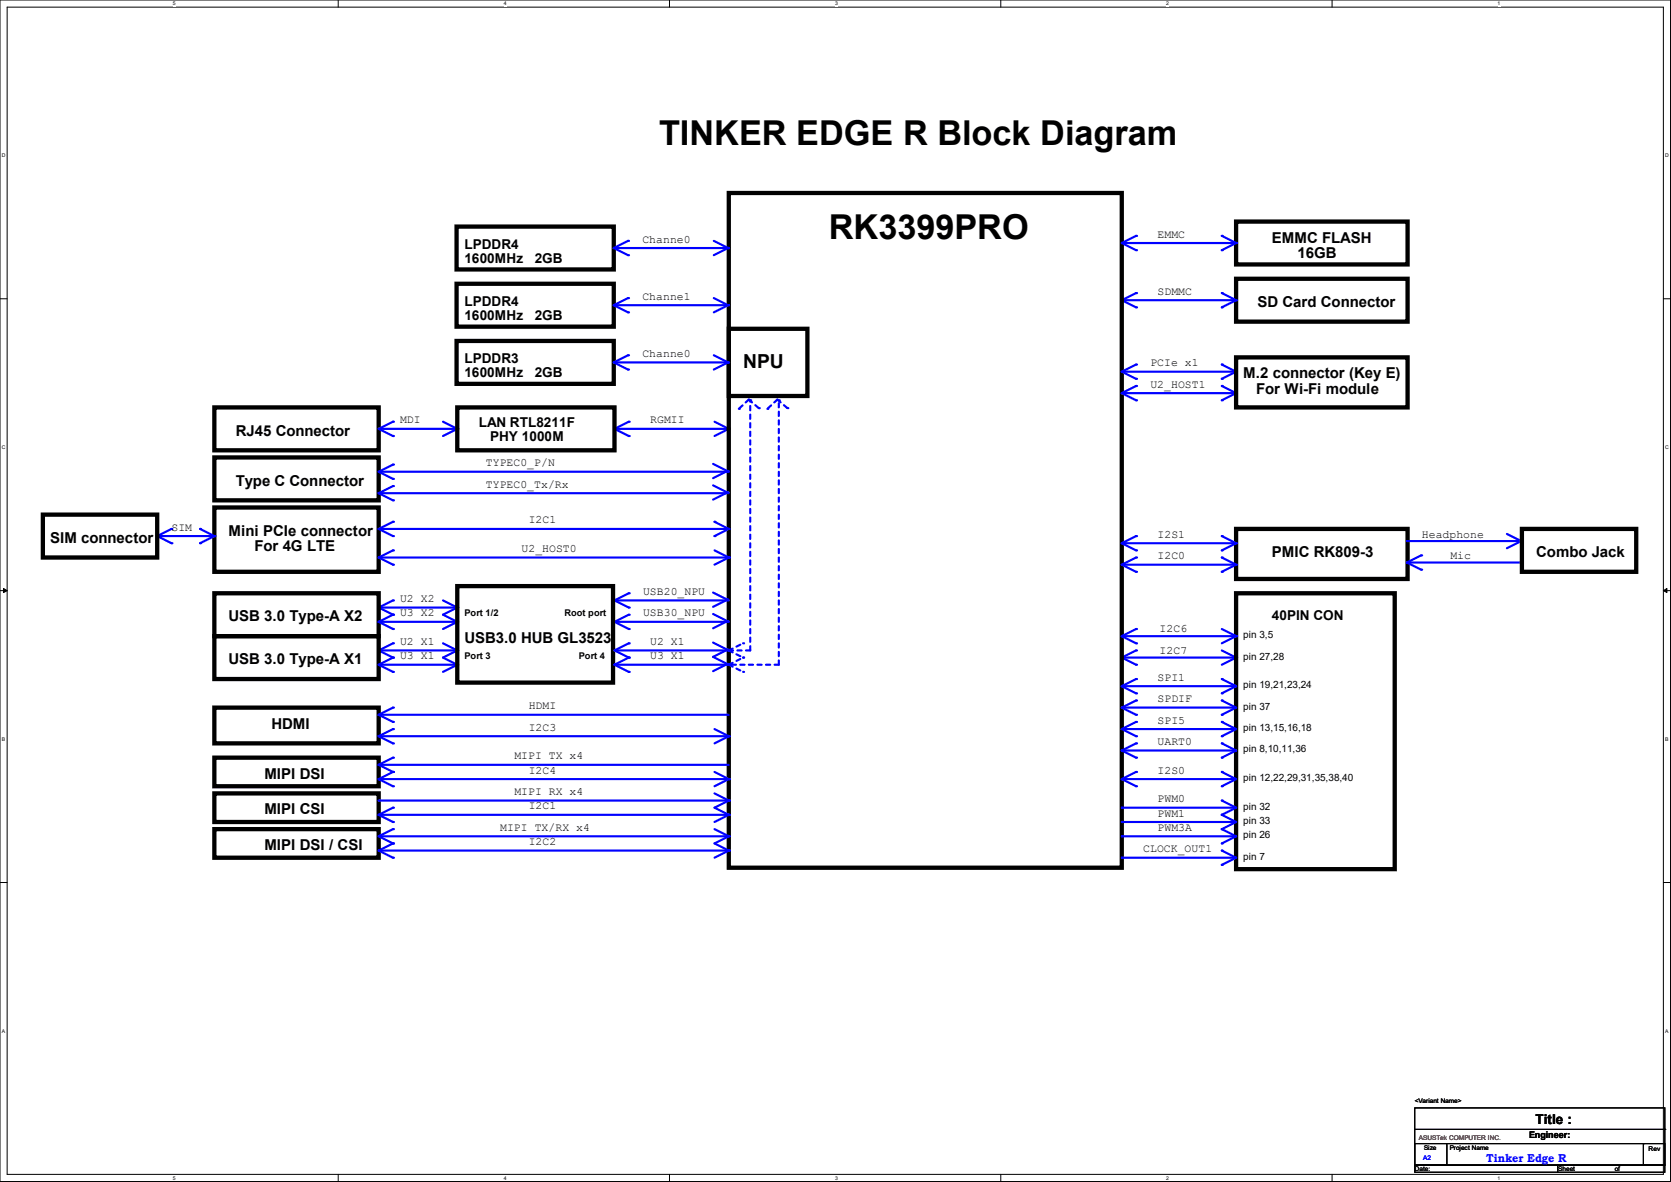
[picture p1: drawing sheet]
<svg xmlns="http://www.w3.org/2000/svg" width="297mm" height="210mm" viewBox="0 0 297 210" stroke-linecap="round" stroke-linejoin="round" font-family="sans-serif">
<path d="M0 0h296.9v209.9h-296.9zM1.3 1.3h294.4v207.4h-294.4z" fill="none" stroke="#000" stroke-width=".18"/>
<g fill="#fff">
<path d="M30.7 .1h.5v1h-.5z"/>
<path d="M30.7 208.8h.5v1h-.5z"/>
</g>
<path d="M60.1 0v1.3M60.1 208.7v1.2" fill="none" stroke="#000" stroke-width=".18"/>
<g fill="#fff">
<path d="M89.5 .1h.5v1h-.5z"/>
<path d="M89.5 208.8h.5v1h-.5z"/>
</g>
<path d="M119 0v1.3M119 208.7v1.2" fill="none" stroke="#000" stroke-width=".18"/>
<g fill="#fff">
<path d="M148.4 .1h.5v1h-.5z"/>
<path d="M148.4 208.8h.5v1h-.5z"/>
</g>
<path d="M177.9 0v1.3M177.9 208.7v1.2" fill="none" stroke="#000" stroke-width=".18"/>
<g fill="#fff">
<path d="M207.3 .1h.5v1h-.5z"/>
<path d="M207.3 208.8h.5v1h-.5z"/>
</g>
<path d="M236.8 0v1.3M236.8 208.7v1.2" fill="none" stroke="#000" stroke-width=".18"/>
<g fill="#fff">
<path d="M266.2 .1h.5v1h-.5z"/>
<path d="M266.2 208.8h.5v1h-.5z"/>
<path d="M.3 27.2h.7v1h-.7z"/>
<path d="M296 27.2h.6v1h-.6z"/>
<path d="M.3 79h.7v1h-.7z"/>
<path d="M296 79h.6v1h-.6z"/>
</g>
<path d="M0 53.1h1.3M295.7 53.1h1.2" fill="none" stroke="#000" stroke-width=".18"/>
<g fill="#fff">
<path d="M.3 130.9h.6v1h-.6z"/>
<path d="M296 130.9h.6v1h-.6z"/>
</g>
<path d="M0 104.9h1.3M295.7 104.9h1.2" fill="none" stroke="#000" stroke-width=".18"/>
<path d="M.6 104.6l.7 .3-.7 .4zM295.7 104.9l.6-.3v.7z" fill="#000" stroke="#000" stroke-width=".18"/>
<g fill="#fff">
<path d="M.3 182.7h.6v1h-.6z"/>
<path d="M296 182.7h.5v1h-.5z"/>
</g>
<path d="M0 156.8h1.3M295.7 156.8h1.2" fill="none" stroke="#000" stroke-width=".18"/>
<path d="M219.7 49.5h30.5v7.7h-30.5z" fill="none" stroke="#000" stroke-width=".76"/>
<path d="M199.4 53.3h20.3" fill="none" stroke="#00f" stroke-width=".38"/>
<circle cx="219.7" cy="53.3" r=".19" fill="#00f"/>
<path d="M199.4 53.3l2.5 1.3" fill="none" stroke="#00f" stroke-width=".38"/>
<circle cx="201.9" cy="54.6" r=".19" fill="#00f"/>
<path d="M201.9 52.1l-2.5 1.2" fill="none" stroke="#00f" stroke-width=".38"/>
<circle cx="201.9" cy="52.1" r=".19" fill="#00f"/>
<path d="M217.2 52.1l2.5 1.2" fill="none" stroke="#00f" stroke-width=".38"/>
<circle cx="217.2" cy="52.1" r=".19" fill="#00f"/>
<path d="M219.7 53.3l-2.5 1.3" fill="none" stroke="#00f" stroke-width=".38"/>
<circle cx="217.2" cy="54.6" r=".19" fill="#00f"/>
<path d="M199.4 116.8h20.3" fill="none" stroke="#00f" stroke-width=".38"/>
<circle cx="199.4" cy="116.8" r=".19" fill="#00f"/>
<path d="M219.7 116.8l-2.5 1.3" fill="none" stroke="#00f" stroke-width=".38"/>
<circle cx="219.7" cy="116.8" r=".19" fill="#00f"/>
<path d="M217.2 115.6l2.5 1.2" fill="none" stroke="#00f" stroke-width=".38"/>
<circle cx="219.7" cy="116.8" r=".19" fill="#00f"/>
<path d="M201.9 115.6l-2.5 1.2" fill="none" stroke="#00f" stroke-width=".38"/>
<circle cx="201.9" cy="115.6" r=".19" fill="#00f"/>
<path d="M199.4 116.8l2.5 1.3" fill="none" stroke="#00f" stroke-width=".38"/>
<circle cx="201.9" cy="118.1" r=".19" fill="#00f"/>
<path d="M129.5 58.4h14v12h-14z" fill="none" stroke="#000" stroke-width=".76"/>
<path d="M109.2 76.2h20.3" fill="none" stroke="#00f" stroke-width=".38"/>
<circle cx="109.2" cy="76.2" r=".19" fill="#00f"/>
<path d="M129.5 76.2l-2.5 1.3" fill="none" stroke="#00f" stroke-width=".38"/>
<circle cx="129.5" cy="76.2" r=".19" fill="#00f"/>
<path d="M127 74.9l2.5 1.3" fill="none" stroke="#00f" stroke-width=".38"/>
<circle cx="129.5" cy="76.2" r=".19" fill="#00f"/>
<path d="M111.8 74.9l-2.6 1.3" fill="none" stroke="#00f" stroke-width=".38"/>
<circle cx="111.8" cy="74.9" r=".19" fill="#00f"/>
<path d="M109.2 76.2l2.6 1.3" fill="none" stroke="#00f" stroke-width=".38"/>
<circle cx="111.8" cy="77.5" r=".19" fill="#00f"/>
<path d="M67.3 76.2h14" fill="none" stroke="#00f" stroke-width=".38"/>
<circle cx="67.3" cy="76.2" r=".19" fill="#00f"/>
<path d="M81.3 76.2l-2.6 1.3" fill="none" stroke="#00f" stroke-width=".38"/>
<circle cx="81.3" cy="76.2" r=".19" fill="#00f"/>
<path d="M78.7 74.9l2.6 1.3" fill="none" stroke="#00f" stroke-width=".38"/>
<circle cx="81.3" cy="76.2" r=".19" fill="#00f"/>
<path d="M81.2 60.6h27.9v7.6h-27.9z" fill="none" stroke="#000" stroke-width=".76"/>
<path d="M109.1 64.4l2.5 1.3" fill="none" stroke="#00f" stroke-width=".38"/>
<circle cx="111.6" cy="65.7" r=".19" fill="#00f"/>
<path d="M111.6 63.1l-2.5 1.3" fill="none" stroke="#00f" stroke-width=".38"/>
<circle cx="111.6" cy="63.1" r=".19" fill="#00f"/>
<path d="M109.1 64.4h20.3" fill="none" stroke="#00f" stroke-width=".38"/>
<circle cx="129.4" cy="64.4" r=".19" fill="#00f"/>
<path d="M81.2 50.4h27.9v7.6h-27.9z" fill="none" stroke="#000" stroke-width=".76"/>
<path d="M109.1 54.2l2.5 1.3" fill="none" stroke="#00f" stroke-width=".38"/>
<circle cx="111.6" cy="55.5" r=".19" fill="#00f"/>
<path d="M111.6 53l-2.5 1.2" fill="none" stroke="#00f" stroke-width=".38"/>
<circle cx="111.6" cy="53" r=".19" fill="#00f"/>
<path d="M109.1 54.2h20.3" fill="none" stroke="#00f" stroke-width=".38"/>
<circle cx="129.4" cy="54.2" r=".19" fill="#00f"/>
<path d="M129.5 34.3h69.9v119.9h-69.9zM81.2 40.3h27.9v7.6h-27.9zM38.1 81.3h29.2v7.6h-29.2zM38.1 90.2h29.2v11.4h-29.2z" fill="none" stroke="#000" stroke-width=".76"/>
<path d="M67.3 94h62.2" fill="none" stroke="#00f" stroke-width=".38"/>
<circle cx="129.5" cy="94" r=".19" fill="#00f"/>
<path d="M67.3 94l2.5 1.3" fill="none" stroke="#00f" stroke-width=".38"/>
<circle cx="69.8" cy="95.3" r=".19" fill="#00f"/>
<path d="M69.8 92.7l-2.5 1.3" fill="none" stroke="#00f" stroke-width=".38"/>
<circle cx="69.8" cy="92.7" r=".19" fill="#00f"/>
<path d="M127 92.7l2.5 1.3" fill="none" stroke="#00f" stroke-width=".38"/>
<circle cx="127" cy="92.7" r=".19" fill="#00f"/>
<path d="M129.5 94l-2.5 1.3" fill="none" stroke="#00f" stroke-width=".38"/>
<circle cx="127" cy="95.3" r=".19" fill="#00f"/>
<path d="M219.7 105.4h28.2v49h-28.2z" fill="none" stroke="#000" stroke-width=".76"/>
<path d="M199.4 113h20.3" fill="none" stroke="#00f" stroke-width=".38"/>
<circle cx="199.4" cy="113" r=".19" fill="#00f"/>
<path d="M219.7 113l-2.5 1.3" fill="none" stroke="#00f" stroke-width=".38"/>
<circle cx="219.7" cy="113" r=".19" fill="#00f"/>
<path d="M217.2 111.8l2.5 1.2" fill="none" stroke="#00f" stroke-width=".38"/>
<circle cx="219.7" cy="113" r=".19" fill="#00f"/>
<path d="M201.9 111.8l-2.5 1.2" fill="none" stroke="#00f" stroke-width=".38"/>
<circle cx="201.9" cy="111.8" r=".19" fill="#00f"/>
<path d="M199.4 113l2.5 1.3" fill="none" stroke="#00f" stroke-width=".38"/>
<circle cx="201.9" cy="114.3" r=".19" fill="#00f"/>
<path d="M38.1 72.4h29.2v7.6h-29.2zM81.3 72.4h27.9v7.6h-27.9z" fill="none" stroke="#000" stroke-width=".76"/>
<path d="M67.3 76.2l2.5 1.3" fill="none" stroke="#00f" stroke-width=".38"/>
<circle cx="69.8" cy="77.5" r=".19" fill="#00f"/>
<path d="M69.8 74.9l-2.5 1.3" fill="none" stroke="#00f" stroke-width=".38"/>
<circle cx="69.8" cy="74.9" r=".19" fill="#00f"/>
<path d="M126.9 53l2.5 1.2" fill="none" stroke="#00f" stroke-width=".38"/>
<circle cx="129.4" cy="54.2" r=".19" fill="#00f"/>
<path d="M126.9 63.1l2.5 1.3" fill="none" stroke="#00f" stroke-width=".38"/>
<circle cx="129.4" cy="64.4" r=".19" fill="#00f"/>
<path d="M129.4 54.2l-2.5 1.3" fill="none" stroke="#00f" stroke-width=".38"/>
<circle cx="129.4" cy="54.2" r=".19" fill="#00f"/>
<path d="M129.4 64.4l-2.5 1.3" fill="none" stroke="#00f" stroke-width=".38"/>
<circle cx="129.4" cy="64.4" r=".19" fill="#00f"/>
<path d="M219.7 39.4h30.5v7.6h-30.5z" fill="none" stroke="#000" stroke-width=".76"/>
<path d="M199.4 43.2h20.3" fill="none" stroke="#00f" stroke-width=".38"/>
<circle cx="219.7" cy="43.2" r=".19" fill="#00f"/>
<path d="M199.4 43.2l2.5 1.3" fill="none" stroke="#00f" stroke-width=".38"/>
<circle cx="201.9" cy="44.5" r=".19" fill="#00f"/>
<path d="M201.9 41.9l-2.5 1.3" fill="none" stroke="#00f" stroke-width=".38"/>
<circle cx="201.9" cy="41.9" r=".19" fill="#00f"/>
<path d="M217.2 41.9l2.5 1.3" fill="none" stroke="#00f" stroke-width=".38"/>
<circle cx="217.2" cy="41.9" r=".19" fill="#00f"/>
<path d="M219.7 43.2l-2.5 1.3" fill="none" stroke="#00f" stroke-width=".38"/>
<circle cx="217.2" cy="44.5" r=".19" fill="#00f"/>
<path d="M129.4 44.1l-2.5 1.2" fill="none" stroke="#00f" stroke-width=".38"/>
<circle cx="129.4" cy="44.1" r=".19" fill="#00f"/>
<path d="M109.1 44.1l2.5 1.2" fill="none" stroke="#00f" stroke-width=".38"/>
<circle cx="111.6" cy="45.3" r=".19" fill="#00f"/>
<path d="M126.9 42.8l2.5 1.3" fill="none" stroke="#00f" stroke-width=".38"/>
<circle cx="129.4" cy="44.1" r=".19" fill="#00f"/>
<path d="M111.6 42.8l-2.5 1.3" fill="none" stroke="#00f" stroke-width=".38"/>
<circle cx="111.6" cy="42.8" r=".19" fill="#00f"/>
<path d="M109.1 44.1h20.3" fill="none" stroke="#00f" stroke-width=".38"/>
<circle cx="129.4" cy="44.1" r=".19" fill="#00f"/>
<path d="M38.1 134.6h29.2v5.1h-29.2z" fill="none" stroke="#000" stroke-width=".76"/>
<path d="M67.3 135.9l2.5 1.3" fill="none" stroke="#00f" stroke-width=".38"/>
<circle cx="69.8" cy="137.2" r=".19" fill="#00f"/>
<path d="M69.8 134.6l-2.5 1.3" fill="none" stroke="#00f" stroke-width=".38"/>
<circle cx="69.8" cy="134.6" r=".19" fill="#00f"/>
<path d="M67.3 138.4l2.5 1.3" fill="none" stroke="#00f" stroke-width=".38"/>
<circle cx="69.8" cy="139.7" r=".19" fill="#00f"/>
<path d="M69.8 137.2l-2.5 1.2" fill="none" stroke="#00f" stroke-width=".38"/>
<circle cx="69.8" cy="137.2" r=".19" fill="#00f"/>
<path d="M67.3 135.9h62.2" fill="none" stroke="#00f" stroke-width=".38"/>
<circle cx="67.3" cy="135.9" r=".19" fill="#00f"/>
<path d="M67.3 138.4h62.2" fill="none" stroke="#00f" stroke-width=".38"/>
<circle cx="67.3" cy="138.4" r=".19" fill="#00f"/>
<path d="M38.1 125.7h29.2v6.4h-29.2z" fill="none" stroke="#000" stroke-width=".76"/>
<path d="M67.3 127l2.5 1.3" fill="none" stroke="#00f" stroke-width=".38"/>
<circle cx="69.8" cy="128.3" r=".19" fill="#00f"/>
<path d="M69.8 125.7l-2.5 1.3" fill="none" stroke="#00f" stroke-width=".38"/>
<circle cx="69.8" cy="125.7" r=".19" fill="#00f"/>
<path d="M67.3 127h62.2" fill="none" stroke="#00f" stroke-width=".38"/>
<circle cx="67.3" cy="127" r=".19" fill="#00f"/>
<path d="M67.3 130.8l2.5 1.3" fill="none" stroke="#00f" stroke-width=".38"/>
<circle cx="69.8" cy="132.1" r=".19" fill="#00f"/>
<path d="M69.8 129.5l-2.5 1.3" fill="none" stroke="#00f" stroke-width=".38"/>
<circle cx="69.8" cy="129.5" r=".19" fill="#00f"/>
<path d="M67.3 130.8h62.2" fill="none" stroke="#00f" stroke-width=".38"/>
<circle cx="67.3" cy="130.8" r=".19" fill="#00f"/>
<path d="M127 129.5l2.5 1.3" fill="none" stroke="#00f" stroke-width=".38"/>
<circle cx="129.5" cy="130.8" r=".19" fill="#00f"/>
<path d="M129.5 130.8l-2.5 1.3" fill="none" stroke="#00f" stroke-width=".38"/>
<circle cx="129.5" cy="130.8" r=".19" fill="#00f"/>
<path d="M38.1 141h29.2v5.1h-29.2zM38.1 147.3h29.2v5.1h-29.2z" fill="none" stroke="#000" stroke-width=".76"/>
<path d="M127 137.2l2.5 1.2" fill="none" stroke="#00f" stroke-width=".38"/>
<circle cx="129.5" cy="138.4" r=".19" fill="#00f"/>
<path d="M129.5 138.4l-2.5 1.3" fill="none" stroke="#00f" stroke-width=".38"/>
<circle cx="129.5" cy="138.4" r=".19" fill="#00f"/>
<path d="M67.3 142.2h62.2" fill="none" stroke="#00f" stroke-width=".38"/>
<circle cx="67.3" cy="142.2" r=".19" fill="#00f"/>
<path d="M127 141l2.5 1.2" fill="none" stroke="#00f" stroke-width=".38"/>
<circle cx="129.5" cy="142.2" r=".19" fill="#00f"/>
<path d="M129.5 142.2l-2.5 1.3" fill="none" stroke="#00f" stroke-width=".38"/>
<circle cx="129.5" cy="142.2" r=".19" fill="#00f"/>
<path d="M67.3 144.8l2.5 1.3" fill="none" stroke="#00f" stroke-width=".38"/>
<circle cx="69.8" cy="146.1" r=".19" fill="#00f"/>
<path d="M69.8 143.5l-2.5 1.3" fill="none" stroke="#00f" stroke-width=".38"/>
<circle cx="69.8" cy="143.5" r=".19" fill="#00f"/>
<path d="M67.3 144.8h62.2" fill="none" stroke="#00f" stroke-width=".38"/>
<circle cx="67.3" cy="144.8" r=".19" fill="#00f"/>
<path d="M127 143.5l2.5 1.3" fill="none" stroke="#00f" stroke-width=".38"/>
<circle cx="129.5" cy="144.8" r=".19" fill="#00f"/>
<path d="M129.5 144.8l-2.5 1.3" fill="none" stroke="#00f" stroke-width=".38"/>
<circle cx="129.5" cy="144.8" r=".19" fill="#00f"/>
<path d="M67.3 148.6l2.5 1.3" fill="none" stroke="#00f" stroke-width=".38"/>
<circle cx="69.8" cy="149.9" r=".19" fill="#00f"/>
<path d="M69.8 147.3l-2.5 1.3" fill="none" stroke="#00f" stroke-width=".38"/>
<circle cx="69.8" cy="147.3" r=".19" fill="#00f"/>
<path d="M67.3 148.6h62.2" fill="none" stroke="#00f" stroke-width=".38"/>
<circle cx="67.3" cy="148.6" r=".19" fill="#00f"/>
<path d="M127 147.3l2.5 1.3" fill="none" stroke="#00f" stroke-width=".38"/>
<circle cx="129.5" cy="148.6" r=".19" fill="#00f"/>
<path d="M129.5 148.6l-2.5 1.3" fill="none" stroke="#00f" stroke-width=".38"/>
<circle cx="129.5" cy="148.6" r=".19" fill="#00f"/>
<path d="M67.3 151.1l2.5 1.3" fill="none" stroke="#00f" stroke-width=".38"/>
<circle cx="69.8" cy="152.4" r=".19" fill="#00f"/>
<path d="M69.8 149.9l-2.5 1.2" fill="none" stroke="#00f" stroke-width=".38"/>
<circle cx="69.8" cy="149.9" r=".19" fill="#00f"/>
<path d="M67.3 151.1h62.2" fill="none" stroke="#00f" stroke-width=".38"/>
<circle cx="67.3" cy="151.1" r=".19" fill="#00f"/>
<path d="M127 149.9l2.5 1.2" fill="none" stroke="#00f" stroke-width=".38"/>
<circle cx="129.5" cy="151.1" r=".19" fill="#00f"/>
<path d="M129.5 151.1l-2.5 1.3" fill="none" stroke="#00f" stroke-width=".38"/>
<circle cx="129.5" cy="151.1" r=".19" fill="#00f"/>
<path d="M219.7 94h30.5v8.9h-30.5z" fill="none" stroke="#000" stroke-width=".76"/>
<path d="M199.4 96.5h20.3" fill="none" stroke="#00f" stroke-width=".38"/>
<circle cx="219.7" cy="96.5" r=".19" fill="#00f"/>
<path d="M199.4 96.5l2.5 1.3" fill="none" stroke="#00f" stroke-width=".38"/>
<circle cx="201.9" cy="97.8" r=".19" fill="#00f"/>
<path d="M201.9 95.3l-2.5 1.2" fill="none" stroke="#00f" stroke-width=".38"/>
<circle cx="201.9" cy="95.3" r=".19" fill="#00f"/>
<path d="M217.2 95.3l2.5 1.2" fill="none" stroke="#00f" stroke-width=".38"/>
<circle cx="217.2" cy="95.3" r=".19" fill="#00f"/>
<path d="M219.7 96.5l-2.5 1.3" fill="none" stroke="#00f" stroke-width=".38"/>
<circle cx="217.2" cy="97.8" r=".19" fill="#00f"/>
<path d="M199.4 100.3h20.3" fill="none" stroke="#00f" stroke-width=".38"/>
<circle cx="219.7" cy="100.3" r=".19" fill="#00f"/>
<path d="M199.4 100.3l2.5 1.3" fill="none" stroke="#00f" stroke-width=".38"/>
<circle cx="201.9" cy="101.6" r=".19" fill="#00f"/>
<path d="M201.9 99.1l-2.5 1.2" fill="none" stroke="#00f" stroke-width=".38"/>
<circle cx="201.9" cy="99.1" r=".19" fill="#00f"/>
<path d="M217.2 99.1l2.5 1.2" fill="none" stroke="#00f" stroke-width=".38"/>
<circle cx="217.2" cy="99.1" r=".19" fill="#00f"/>
<path d="M219.7 100.3l-2.5 1.3" fill="none" stroke="#00f" stroke-width=".38"/>
<circle cx="217.2" cy="101.6" r=".19" fill="#00f"/>
<path d="M270.4 96.1l-2.6 1.3" fill="none" stroke="#00f" stroke-width=".38"/>
<circle cx="270.4" cy="96.1" r=".19" fill="#00f"/>
<path d="M267.8 94.9l2.6 1.2" fill="none" stroke="#00f" stroke-width=".38"/>
<circle cx="270.4" cy="96.1" r=".19" fill="#00f"/>
<path d="M250.1 96.1h20.3" fill="none" stroke="#00f" stroke-width=".38"/>
<circle cx="270.4" cy="96.1" r=".19" fill="#00f"/>
<path d="M250.1 99.9l2.5 1.3" fill="none" stroke="#00f" stroke-width=".38"/>
<circle cx="252.6" cy="101.2" r=".19" fill="#00f"/>
<path d="M252.6 98.7l-2.5 1.2" fill="none" stroke="#00f" stroke-width=".38"/>
<circle cx="252.6" cy="98.7" r=".19" fill="#00f"/>
<path d="M250.1 99.9h20.3" fill="none" stroke="#00f" stroke-width=".38"/>
<circle cx="270.4" cy="99.9" r=".19" fill="#00f"/>
<path d="M270.5 94h20.3v7.6h-20.3z" fill="none" stroke="#000" stroke-width=".76"/>
<path d="M199.4 66h20.3" fill="none" stroke="#00f" stroke-width=".38"/>
<circle cx="219.7" cy="66" r=".19" fill="#00f"/>
<path d="M199.4 66l2.5 1.3" fill="none" stroke="#00f" stroke-width=".38"/>
<circle cx="201.9" cy="67.3" r=".19" fill="#00f"/>
<path d="M201.9 64.8l-2.5 1.2" fill="none" stroke="#00f" stroke-width=".38"/>
<circle cx="201.9" cy="64.8" r=".19" fill="#00f"/>
<path d="M217.2 64.8l2.5 1.2" fill="none" stroke="#00f" stroke-width=".38"/>
<circle cx="217.2" cy="64.8" r=".19" fill="#00f"/>
<path d="M219.7 66l-2.5 1.3" fill="none" stroke="#00f" stroke-width=".38"/>
<circle cx="217.2" cy="67.3" r=".19" fill="#00f"/>
<path d="M27.9 95.3h10.2" fill="none" stroke="#00f" stroke-width=".38"/>
<circle cx="38.1" cy="95.3" r=".19" fill="#00f"/>
<path d="M35.6 94l2.5 1.3" fill="none" stroke="#00f" stroke-width=".38"/>
<circle cx="35.6" cy="94" r=".19" fill="#00f"/>
<path d="M38.1 95.3l-2.5 1.2" fill="none" stroke="#00f" stroke-width=".38"/>
<circle cx="35.6" cy="96.5" r=".19" fill="#00f"/>
<path d="M30.5 94l-2.6 1.3" fill="none" stroke="#00f" stroke-width=".38"/>
<circle cx="30.5" cy="94" r=".19" fill="#00f"/>
<path d="M27.9 95.3l2.6 1.2" fill="none" stroke="#00f" stroke-width=".38"/>
<circle cx="30.5" cy="96.5" r=".19" fill="#00f"/>
<path d="M7.6 91.4h20.3v7.7h-20.3z" fill="none" stroke="#000" stroke-width=".76"/>
<path d="M199.4 69.9h20.3" fill="none" stroke="#00f" stroke-width=".38"/>
<circle cx="219.7" cy="69.9" r=".19" fill="#00f"/>
<path d="M199.4 69.9l2.5 1.2" fill="none" stroke="#00f" stroke-width=".38"/>
<circle cx="201.9" cy="71.1" r=".19" fill="#00f"/>
<path d="M201.9 68.6l-2.5 1.3" fill="none" stroke="#00f" stroke-width=".38"/>
<circle cx="201.9" cy="68.6" r=".19" fill="#00f"/>
<path d="M217.2 68.6l2.5 1.3" fill="none" stroke="#00f" stroke-width=".38"/>
<circle cx="217.2" cy="68.6" r=".19" fill="#00f"/>
<path d="M219.7 69.9l-2.5 1.2" fill="none" stroke="#00f" stroke-width=".38"/>
<circle cx="217.2" cy="71.1" r=".19" fill="#00f"/>
<path d="M219.7 63.5h30.5v8.9h-30.5z" fill="none" stroke="#000" stroke-width=".76"/>
<path d="M219.7 121.9l-2.5 1.3" fill="none" stroke="#00f" stroke-width=".38"/>
<circle cx="217.2" cy="123.2" r=".19" fill="#00f"/>
<path d="M217.2 120.7l2.5 1.2" fill="none" stroke="#00f" stroke-width=".38"/>
<circle cx="217.2" cy="120.7" r=".19" fill="#00f"/>
<path d="M219.7 121.9h-20.3l2.5 1.3" fill="none" stroke="#00f" stroke-width=".38"/>
<circle cx="201.9" cy="123.2" r=".19" fill="#00f"/>
<path d="M201.9 120.7l-2.5 1.2" fill="none" stroke="#00f" stroke-width=".38"/>
<circle cx="201.9" cy="120.7" r=".19" fill="#00f"/>
<path d="M219.7 125.7l-2.5 1.3" fill="none" stroke="#00f" stroke-width=".38"/>
<circle cx="217.2" cy="127" r=".19" fill="#00f"/>
<path d="M217.2 124.5l2.5 1.2" fill="none" stroke="#00f" stroke-width=".38"/>
<circle cx="217.2" cy="124.5" r=".19" fill="#00f"/>
<path d="M219.7 125.7h-20.3l2.5 1.3" fill="none" stroke="#00f" stroke-width=".38"/>
<circle cx="201.9" cy="127" r=".19" fill="#00f"/>
<path d="M201.9 124.5l-2.5 1.2" fill="none" stroke="#00f" stroke-width=".38"/>
<circle cx="201.9" cy="124.5" r=".19" fill="#00f"/>
<path d="M219.7 129.5l-2.5 1.3" fill="none" stroke="#00f" stroke-width=".38"/>
<circle cx="217.2" cy="130.8" r=".19" fill="#00f"/>
<path d="M217.2 128.3l2.5 1.2" fill="none" stroke="#00f" stroke-width=".38"/>
<circle cx="217.2" cy="128.3" r=".19" fill="#00f"/>
<path d="M219.7 129.5h-20.3l2.5 1.3" fill="none" stroke="#00f" stroke-width=".38"/>
<circle cx="201.9" cy="130.8" r=".19" fill="#00f"/>
<path d="M201.9 128.3l-2.5 1.2" fill="none" stroke="#00f" stroke-width=".38"/>
<circle cx="201.9" cy="128.3" r=".19" fill="#00f"/>
<path d="M199.4 133.4h20.3" fill="none" stroke="#00f" stroke-width=".38"/>
<circle cx="199.4" cy="133.4" r=".19" fill="#00f"/>
<path d="M219.7 133.4l-2.5 1.2" fill="none" stroke="#00f" stroke-width=".38"/>
<circle cx="217.2" cy="134.6" r=".19" fill="#00f"/>
<path d="M217.2 132.1l2.5 1.3" fill="none" stroke="#00f" stroke-width=".38"/>
<circle cx="217.2" cy="132.1" r=".19" fill="#00f"/>
<path d="M201.9 132.1l-2.5 1.3" fill="none" stroke="#00f" stroke-width=".38"/>
<circle cx="201.9" cy="132.1" r=".19" fill="#00f"/>
<path d="M199.4 133.4l2.5 1.2" fill="none" stroke="#00f" stroke-width=".38"/>
<circle cx="201.9" cy="134.6" r=".19" fill="#00f"/>
<path d="M199.4 138.4h20.3" fill="none" stroke="#00f" stroke-width=".38"/>
<circle cx="199.4" cy="138.4" r=".19" fill="#00f"/>
<path d="M217.2 137.2l2.5 1.2" fill="none" stroke="#00f" stroke-width=".38"/>
<circle cx="217.2" cy="137.2" r=".19" fill="#00f"/>
<path d="M219.7 138.4l-2.5 1.3" fill="none" stroke="#00f" stroke-width=".38"/>
<circle cx="217.2" cy="139.7" r=".19" fill="#00f"/>
<path d="M201.9 137.2l-2.5 1.2" fill="none" stroke="#00f" stroke-width=".38"/>
<circle cx="201.9" cy="137.2" r=".19" fill="#00f"/>
<path d="M199.4 138.4l2.5 1.3" fill="none" stroke="#00f" stroke-width=".38"/>
<circle cx="201.9" cy="139.7" r=".19" fill="#00f"/>
<path d="M217.2 142.2l2.5 1.3" fill="none" stroke="#00f" stroke-width=".38"/>
<circle cx="217.2" cy="142.2" r=".19" fill="#00f"/>
<path d="M199.4 143.5h20.3" fill="none" stroke="#00f" stroke-width=".38"/>
<circle cx="199.4" cy="143.5" r=".19" fill="#00f"/>
<path d="M219.7 143.5l-2.5 1.3" fill="none" stroke="#00f" stroke-width=".38"/>
<circle cx="217.2" cy="144.8" r=".19" fill="#00f"/>
<path d="M217.2 144.8l2.5 1.3" fill="none" stroke="#00f" stroke-width=".38"/>
<circle cx="217.2" cy="144.8" r=".19" fill="#00f"/>
<path d="M199.4 146.1h20.3" fill="none" stroke="#00f" stroke-width=".38"/>
<circle cx="199.4" cy="146.1" r=".19" fill="#00f"/>
<path d="M219.7 146.1l-2.5 1.2" fill="none" stroke="#00f" stroke-width=".38"/>
<circle cx="217.2" cy="147.3" r=".19" fill="#00f"/>
<path d="M199.4 148.6h20.3" fill="none" stroke="#00f" stroke-width=".38"/>
<circle cx="199.4" cy="148.6" r=".19" fill="#00f"/>
<path d="M217.2 147.3l2.5 1.3" fill="none" stroke="#00f" stroke-width=".38"/>
<circle cx="217.2" cy="147.3" r=".19" fill="#00f"/>
<path d="M219.7 148.6l-2.5 1.3" fill="none" stroke="#00f" stroke-width=".38"/>
<circle cx="217.2" cy="149.9" r=".19" fill="#00f"/>
<path d="M67.3 83.8l2.5 1.3" fill="none" stroke="#00f" stroke-width=".38"/>
<circle cx="69.8" cy="85.1" r=".19" fill="#00f"/>
<path d="M69.8 82.6l-2.5 1.2" fill="none" stroke="#00f" stroke-width=".38"/>
<circle cx="69.8" cy="82.6" r=".19" fill="#00f"/>
<path d="M67.3 83.8h62.2" fill="none" stroke="#00f" stroke-width=".38"/>
<circle cx="67.3" cy="83.8" r=".19" fill="#00f"/>
<path d="M129.3 83.7l-2.6 1.3" fill="none" stroke="#00f" stroke-width=".38"/>
<circle cx="129.3" cy="83.7" r=".19" fill="#00f"/>
<path d="M126.7 82.4l2.6 1.3" fill="none" stroke="#00f" stroke-width=".38"/>
<circle cx="129.3" cy="83.7" r=".19" fill="#00f"/>
<path d="M67.3 87.6l2.5 1.3" fill="none" stroke="#00f" stroke-width=".38"/>
<circle cx="69.8" cy="88.9" r=".19" fill="#00f"/>
<path d="M69.8 86.4l-2.5 1.2" fill="none" stroke="#00f" stroke-width=".38"/>
<circle cx="69.8" cy="86.4" r=".19" fill="#00f"/>
<path d="M67.3 87.6h62.2" fill="none" stroke="#00f" stroke-width=".38"/>
<circle cx="67.3" cy="87.6" r=".19" fill="#00f"/>
<path d="M129.3 87.5l-2.6 1.3" fill="none" stroke="#00f" stroke-width=".38"/>
<circle cx="129.3" cy="87.5" r=".19" fill="#00f"/>
<path d="M126.7 86.2l2.6 1.3" fill="none" stroke="#00f" stroke-width=".38"/>
<circle cx="129.3" cy="87.5" r=".19" fill="#00f"/>
<path d="M133.3 115.6h-3.8" fill="none" stroke="#00f" stroke-width=".38" stroke-dasharray=".8 .8"/>
<circle cx="129.5" cy="115.6" r=".19" fill="#00f" stroke-dasharray=".8 .8"/>
<path d="M138.4 118.1h-8.9" fill="none" stroke="#00f" stroke-width=".38" stroke-dasharray=".8 .8"/>
<circle cx="129.5" cy="118.1" r=".19" fill="#00f" stroke-dasharray=".8 .8"/>
<path d="M133.3 115.6v-44.5" fill="none" stroke="#00f" stroke-width=".38" stroke-dasharray=".8 .8"/>
<circle cx="133.3" cy="71.1" r=".19" fill="#00f" stroke-dasharray=".8 .8"/>
<path d="M138.4 118.1v-47" fill="none" stroke="#00f" stroke-width=".38" stroke-dasharray=".8 .8"/>
<circle cx="138.4" cy="71.1" r=".19" fill="#00f" stroke-dasharray=".8 .8"/>
<path d="M133.1 71l1.8 1.5" fill="none" stroke="#00f" stroke-width=".38" stroke-dasharray=".8 .8"/>
<circle cx="134.9" cy="72.5" r=".19" fill="#00f" stroke-dasharray=".8 .8"/>
<path d="M138.2 71l1.8 1.5" fill="none" stroke="#00f" stroke-width=".38" stroke-dasharray=".8 .8"/>
<circle cx="140" cy="72.5" r=".19" fill="#00f" stroke-dasharray=".8 .8"/>
<path d="M138.2 71l-1.8 1.6" fill="none" stroke="#00f" stroke-width=".38" stroke-dasharray=".8 .8"/>
<circle cx="136.4" cy="72.6" r=".19" fill="#00f" stroke-dasharray=".8 .8"/>
<path d="M133.1 71l-1.8 1.6" fill="none" stroke="#00f" stroke-width=".38" stroke-dasharray=".8 .8"/>
<circle cx="131.3" cy="72.6" r=".19" fill="#00f" stroke-dasharray=".8 .8"/>
<path d="M127 97.8l2.5 1.3" fill="none" stroke="#00f" stroke-width=".38"/>
<circle cx="129.5" cy="99.1" r=".19" fill="#00f"/>
<path d="M129.5 99.1l-2.5 1.2" fill="none" stroke="#00f" stroke-width=".38"/>
<circle cx="129.5" cy="99.1" r=".19" fill="#00f"/>
<path d="M67.3 99.1l2.5 1.2" fill="none" stroke="#00f" stroke-width=".38"/>
<circle cx="69.8" cy="100.3" r=".19" fill="#00f"/>
<path d="M69.8 97.8l-2.5 1.3" fill="none" stroke="#00f" stroke-width=".38"/>
<circle cx="69.8" cy="97.8" r=".19" fill="#00f"/>
<path d="M67.3 99.1h62.2" fill="none" stroke="#00f" stroke-width=".38"/>
<circle cx="67.3" cy="99.1" r=".19" fill="#00f"/>
<path d="M67.3 115.6l2.5 1.2" fill="none" stroke="#00f" stroke-width=".38"/>
<circle cx="69.8" cy="116.8" r=".19" fill="#00f"/>
<path d="M69.8 114.3l-2.5 1.3" fill="none" stroke="#00f" stroke-width=".38"/>
<circle cx="69.8" cy="114.3" r=".19" fill="#00f"/>
<path d="M78.7 114.3l2.6 1.3" fill="none" stroke="#00f" stroke-width=".38"/>
<circle cx="81.3" cy="115.6" r=".19" fill="#00f"/>
<path d="M67.3 115.6h14l-2.6 1.2" fill="none" stroke="#00f" stroke-width=".38"/>
<circle cx="67.3" cy="115.6" r=".19" fill="#00f"/>
<path d="M67.3 108l2.5 1.2" fill="none" stroke="#00f" stroke-width=".38"/>
<circle cx="69.8" cy="109.2" r=".19" fill="#00f"/>
<path d="M69.8 106.7l-2.5 1.3" fill="none" stroke="#00f" stroke-width=".38"/>
<circle cx="69.8" cy="106.7" r=".19" fill="#00f"/>
<path d="M78.7 106.7l2.6 1.3" fill="none" stroke="#00f" stroke-width=".38"/>
<circle cx="81.3" cy="108" r=".19" fill="#00f"/>
<path d="M67.3 108h14l-2.6 1.2" fill="none" stroke="#00f" stroke-width=".38"/>
<circle cx="67.3" cy="108" r=".19" fill="#00f"/>
<path d="M38.1 105.4h29.2v7.6h-29.2z" fill="none" stroke="#000" stroke-width=".76"/>
<path d="M67.3 110.5l2.5 1.3" fill="none" stroke="#00f" stroke-width=".38"/>
<circle cx="69.8" cy="111.8" r=".19" fill="#00f"/>
<path d="M69.8 109.2l-2.5 1.3" fill="none" stroke="#00f" stroke-width=".38"/>
<circle cx="69.8" cy="109.2" r=".19" fill="#00f"/>
<path d="M78.7 109.2l2.6 1.3" fill="none" stroke="#00f" stroke-width=".38"/>
<circle cx="81.3" cy="110.5" r=".19" fill="#00f"/>
<path d="M67.3 110.5h14l-2.6 1.3" fill="none" stroke="#00f" stroke-width=".38"/>
<circle cx="67.3" cy="110.5" r=".19" fill="#00f"/>
<path d="M109.2 106.7l2.6 1.3" fill="none" stroke="#00f" stroke-width=".38"/>
<circle cx="111.8" cy="108" r=".19" fill="#00f"/>
<path d="M111.8 105.4l-2.6 1.3h20.3" fill="none" stroke="#00f" stroke-width=".38"/>
<circle cx="111.8" cy="105.4" r=".19" fill="#00f"/>
<path d="M126.7 105.3l2.6 1.3" fill="none" stroke="#00f" stroke-width=".38"/>
<circle cx="129.3" cy="106.6" r=".19" fill="#00f"/>
<path d="M129.3 106.6l-2.6 1.2" fill="none" stroke="#00f" stroke-width=".38"/>
<circle cx="129.3" cy="106.6" r=".19" fill="#00f"/>
<path d="M109.2 110.5l2.6 1.3" fill="none" stroke="#00f" stroke-width=".38"/>
<circle cx="111.8" cy="111.8" r=".19" fill="#00f"/>
<path d="M111.8 109.2l-2.6 1.3h20.3" fill="none" stroke="#00f" stroke-width=".38"/>
<circle cx="111.8" cy="109.2" r=".19" fill="#00f"/>
<path d="M126.7 109.1l2.6 1.3" fill="none" stroke="#00f" stroke-width=".38"/>
<circle cx="129.3" cy="110.4" r=".19" fill="#00f"/>
<path d="M129.3 110.4l-2.6 1.2" fill="none" stroke="#00f" stroke-width=".38"/>
<circle cx="129.3" cy="110.4" r=".19" fill="#00f"/>
<path d="M109.2 115.6h20.3" fill="none" stroke="#00f" stroke-width=".38"/>
<circle cx="109.2" cy="115.6" r=".19" fill="#00f"/>
<path d="M126.7 114.2l2.6 1.2" fill="none" stroke="#00f" stroke-width=".38"/>
<circle cx="129.3" cy="115.4" r=".19" fill="#00f"/>
<path d="M129.3 115.4l-2.6 1.3" fill="none" stroke="#00f" stroke-width=".38"/>
<circle cx="129.3" cy="115.4" r=".19" fill="#00f"/>
<path d="M38.1 113h29.2v7.7h-29.2z" fill="none" stroke="#000" stroke-width=".76"/>
<path d="M67.3 118.1l2.5 1.3" fill="none" stroke="#00f" stroke-width=".38"/>
<circle cx="69.8" cy="119.4" r=".19" fill="#00f"/>
<path d="M69.8 116.8l-2.5 1.3" fill="none" stroke="#00f" stroke-width=".38"/>
<circle cx="69.8" cy="116.8" r=".19" fill="#00f"/>
<path d="M78.7 116.8l2.6 1.3" fill="none" stroke="#00f" stroke-width=".38"/>
<circle cx="81.3" cy="118.1" r=".19" fill="#00f"/>
<path d="M67.3 118.1h14l-2.6 1.3" fill="none" stroke="#00f" stroke-width=".38"/>
<circle cx="67.3" cy="118.1" r=".19" fill="#00f"/>
<path d="M81.3 104.1h27.7v17.2h-27.7z" fill="none" stroke="#000" stroke-width=".76"/>
<path d="M109.2 118.1h20.3" fill="none" stroke="#00f" stroke-width=".38"/>
<circle cx="109.2" cy="118.1" r=".19" fill="#00f"/>
<path d="M126.7 116.7l2.6 1.3" fill="none" stroke="#00f" stroke-width=".38"/>
<circle cx="129.3" cy="118" r=".19" fill="#00f"/>
<path d="M129.3 118l-2.6 1.3" fill="none" stroke="#00f" stroke-width=".38"/>
<circle cx="129.3" cy="118" r=".19" fill="#00f"/>
<path d="M111.8 114.3l-2.6 1.3" fill="none" stroke="#00f" stroke-width=".38"/>
<circle cx="111.8" cy="114.3" r=".19" fill="#00f"/>
<path d="M109.2 115.6l2.6 1.2" fill="none" stroke="#00f" stroke-width=".38"/>
<circle cx="111.8" cy="116.8" r=".19" fill="#00f"/>
<path d="M111.8 116.8l-2.6 1.3" fill="none" stroke="#00f" stroke-width=".38"/>
<circle cx="111.8" cy="116.8" r=".19" fill="#00f"/>
<path d="M109.2 118.1l2.6 1.3" fill="none" stroke="#00f" stroke-width=".38"/>
<circle cx="111.8" cy="119.4" r=".19" fill="#00f"/>
<path d="M129.5 115.6l2.6-1.3" fill="none" stroke="#00f" stroke-width=".38" stroke-dasharray=".8 .8"/>
<circle cx="132.1" cy="114.3" r=".19" fill="#00f" stroke-dasharray=".8 .8"/>
<path d="M129.5 115.6l2.6 1.2" fill="none" stroke="#00f" stroke-width=".38" stroke-dasharray=".8 .8"/>
<circle cx="132.1" cy="116.8" r=".19" fill="#00f" stroke-dasharray=".8 .8"/>
<path d="M129.5 118.1l2.6-1.3" fill="none" stroke="#00f" stroke-width=".38" stroke-dasharray=".8 .8"/>
<circle cx="132.1" cy="116.8" r=".19" fill="#00f" stroke-dasharray=".8 .8"/>
<path d="M129.5 118.1l2.6 1.3" fill="none" stroke="#00f" stroke-width=".38" stroke-dasharray=".8 .8"/>
<circle cx="132.1" cy="119.4" r=".19" fill="#00f" stroke-dasharray=".8 .8"/>
<path d="M199.4 152.4h20.3" fill="none" stroke="#00f" stroke-width=".38"/>
<circle cx="199.4" cy="152.4" r=".19" fill="#00f"/>
<path d="M217.2 151.1l2.5 1.3" fill="none" stroke="#00f" stroke-width=".38"/>
<circle cx="217.2" cy="151.1" r=".19" fill="#00f"/>
<path d="M219.7 152.4l-2.5 1.3" fill="none" stroke="#00f" stroke-width=".38"/>
<circle cx="217.2" cy="153.7" r=".19" fill="#00f"/>
<path d="M251.5 196.9h44.4v10.1h-44.4zM251.5 203.2h5.7v3.8h-5.7zM251.5 207h25.4v1.3h-25.4zM276.9 207h19v1.3h-19zM292.1 203.2h3.8v3.8h-3.8zM292.1 203.2h-34.8M292.1 203.2h.1M295.9 200.7h.1M295.9 200.7h-44.4" fill="none" stroke="#000" stroke-width=".18"/>
<g font-size="6.1">
<text x="117.1" y="25.8">TINKER EDGE R Block Diagram</text>
<text x="147.3" y="42.5">RK3399PRO</text>
</g>
<text font-size="3.4" x="132.1" y="65.4">NPU</text>
<g font-size="2.7">
<text x="226.1" y="43.1">EMMC FLASH</text>
<text x="230.6" y="45.8">16GB</text>
<text x="223.5" y="54.5">SD Card Connector</text>
<text x="221" y="67.2">M.2 connector (Key E)</text>
<text x="223.3" y="70">For Wi-Fi module</text>
<text x="41.9" y="77.4">RJ45 Connector</text>
<text x="41.9" y="86.3">Type C Connector</text>
<text x="40.6" y="95.2">Mini PCIe connector</text>
<text x="8.9" y="96.4">SIM connector</text>
<text x="45.2" y="97.9">For 4G LTE</text>
<text x="226.1" y="99">PMIC RK809-3</text>
<text x="273" y="99">Combo Jack</text>
<text x="40.6" y="110.4">USB 3.0 Type-A X2</text>
<text x="40.6" y="118">USB 3.0 Type-A X1</text>
<text x="82.5" y="114.2">USB3.0 HUB GL3523</text>
<text x="48.3" y="129.5">HDMI</text>
<text x="47" y="138.3">MIPI DSI</text>
<text x="47" y="144.7">MIPI CSI</text>
<text x="47" y="151">MIPI DSI / CSI</text>
</g>
<g font-size="2.4">
<text x="82.5" y="44.2">LPDDR4</text>
<text x="82.5" y="46.7">1600MHz</text>
<text x="95" y="46.7">2GB</text>
<text x="82.5" y="54.3">LPDDR4</text>
<text x="82.5" y="56.8">1600MHz</text>
<text x="95" y="56.8">2GB</text>
<text x="82.5" y="64.5">LPDDR3</text>
<text x="82.5" y="67">1600MHz</text>
<text x="95" y="67">2GB</text>
<text x="85.1" y="75.9">LAN RTL8211F</text>
<text x="87.1" y="78.4">PHY 1000M</text>
<text x="226.1" y="110.2">40PIN CON</text>
<text x="272.9" y="199.7">Title :</text>
</g>
<g font-size="2">
<text x="114.2" y="43.1">Channe0</text>
<text x="205.7" y="42.2">EMMC</text>
<text x="114.2" y="53.3">Channe1</text>
<text x="205.7" y="52.4">SDMMC</text>
<text x="114.2" y="63.4">Channe0</text>
<text x="204.5" y="65.1">PCIe x1</text>
<text x="204.5" y="68.9">U2_HOST1</text>
<text x="71.1" y="75.2">MDI</text>
<text x="115.6" y="75.2">RGMII</text>
<text x="86.4" y="82.8">TYPEC0_P/N</text>
<text x="86.4" y="86.7">TYPEC0_Tx/Rx</text>
<text x="30.5" y="94.3">SIM</text>
<text x="94" y="93">I2C1</text>
<text x="205.7" y="95.5">I2S1</text>
<text x="252.7" y="95.5">Headphone</text>
<text x="92.7" y="98.1">U2_HOST0</text>
<text x="205.7" y="99.4">I2C0</text>
<text x="257.8" y="99.4">Mic</text>
<text x="71.1" y="107">U2 X2</text>
<text x="114.3" y="105.7">USB20_NPU</text>
<text x="71.1" y="109.5">U3 X2</text>
<text x="114.3" y="109.5">USB30_NPU</text>
<text x="206.1" y="112.3">I2C6</text>
<text x="71.1" y="114.6">U2 X1</text>
<text x="71.1" y="117.1">U3 X1</text>
<text x="115.6" y="114.6">U2 X1</text>
<text x="115.6" y="117.1">U3 X1</text>
<text x="206.1" y="116.1">I2C7</text>
<text x="205.7" y="120.9">SPI1</text>
<text x="205.7" y="124.8">SPDIF</text>
<text x="94" y="126">HDMI</text>
<text x="94" y="129.8">I2C3</text>
<text x="205.7" y="128.6">SPI5</text>
<text x="91.4" y="134.9">MIPI TX x4</text>
<text x="94" y="137.5">I2C4</text>
<text x="205.7" y="132.4">UART0</text>
<text x="205.7" y="137.5">I2S0</text>
<text x="91.4" y="141.3">MIPI RX x4</text>
<text x="94" y="143.8">I2C1</text>
<text x="205.7" y="142.5">PWM0</text>
<text x="88.9" y="147.6">MIPI TX/RX x4</text>
<text x="205.7" y="145.1">PWM1</text>
<text x="205.7" y="147.6">PWM3A</text>
<text x="94" y="150.2">I2C2</text>
<text x="203.2" y="151.4">CLOCK_OUT1</text>
</g>
<text font-size="2" fill="#00f" x="264.2" y="206.4">Tinker Edge R</text>
<g font-size="1.8">
<text x="221" y="113.4">pin 3,5</text>
<text x="221" y="117.2">pin 27,28</text>
<text x="221" y="122.3">pin 19,21,23,24</text>
<text x="221" y="129.9">pin 13,15,16,18</text>
<text x="221" y="126.1">pin 37</text>
<text x="221" y="133.7">pin 8,10,11,36</text>
<text x="221" y="138.8">pin 12,22,29,31,35,38,40</text>
<text x="221" y="143.8">pin 32</text>
<text x="221" y="146.4">pin 33</text>
<text x="221" y="148.9">pin 26</text>
<text x="221" y="152.7">pin 7</text>
</g>
<g font-size="1.7">
<text x="82.5" y="109.5">Port 1/2</text>
<text x="100.3" y="109.5">Root port</text>
<text x="82.5" y="117.1">Port 3</text>
<text x="102.9" y="117.1">Port 4</text>
<text x="271.8" y="202.2">Engineer:</text>
</g>
<g font-size="1.1">
<text x="251.5" y="196.1">&lt;Variant Name&gt;</text>
<text x="251.4" y="208.1">Date:</text>
<text x="253.1" y="204.3">Size</text>
<text x="257.7" y="204.3">Project Name</text>
<text x="277" y="208.1">Sheet</text>
<text x="287" y="208.1">of</text>
<text x="293" y="204.4">Rev</text>
</g>
<text font-size="1.1" fill="#f00" x="252.2" y="202.5">ASUSTek COMPUTER INC.</text>
<text font-size="1.1" fill="#00f" x="253" y="206.1">A2</text>
<g font-size=".9">
<text x="30.7" y=".9">5</text>
<text x="89.5" y=".9">4</text>
<text x="148.4" y=".9">3</text>
<text x="207.3" y=".9">2</text>
<text x="266.2" y=".9">1</text>
<text x=".3" y="28">D</text>
<text x="296" y="28">D</text>
<text x=".3" y="79.8">C</text>
<text x="296" y="79.8">C</text>
<text x=".3" y="131.7">B</text>
<text x="296" y="131.7">B</text>
<text x=".3" y="183.5">A</text>
<text x="296" y="183.5">A</text>
<text x="30.7" y="209.6">5</text>
<text x="89.5" y="209.6">4</text>
<text x="148.4" y="209.6">3</text>
<text x="207.3" y="209.6">2</text>
<text x="266.2" y="209.6">1</text>
</g>
</svg>
